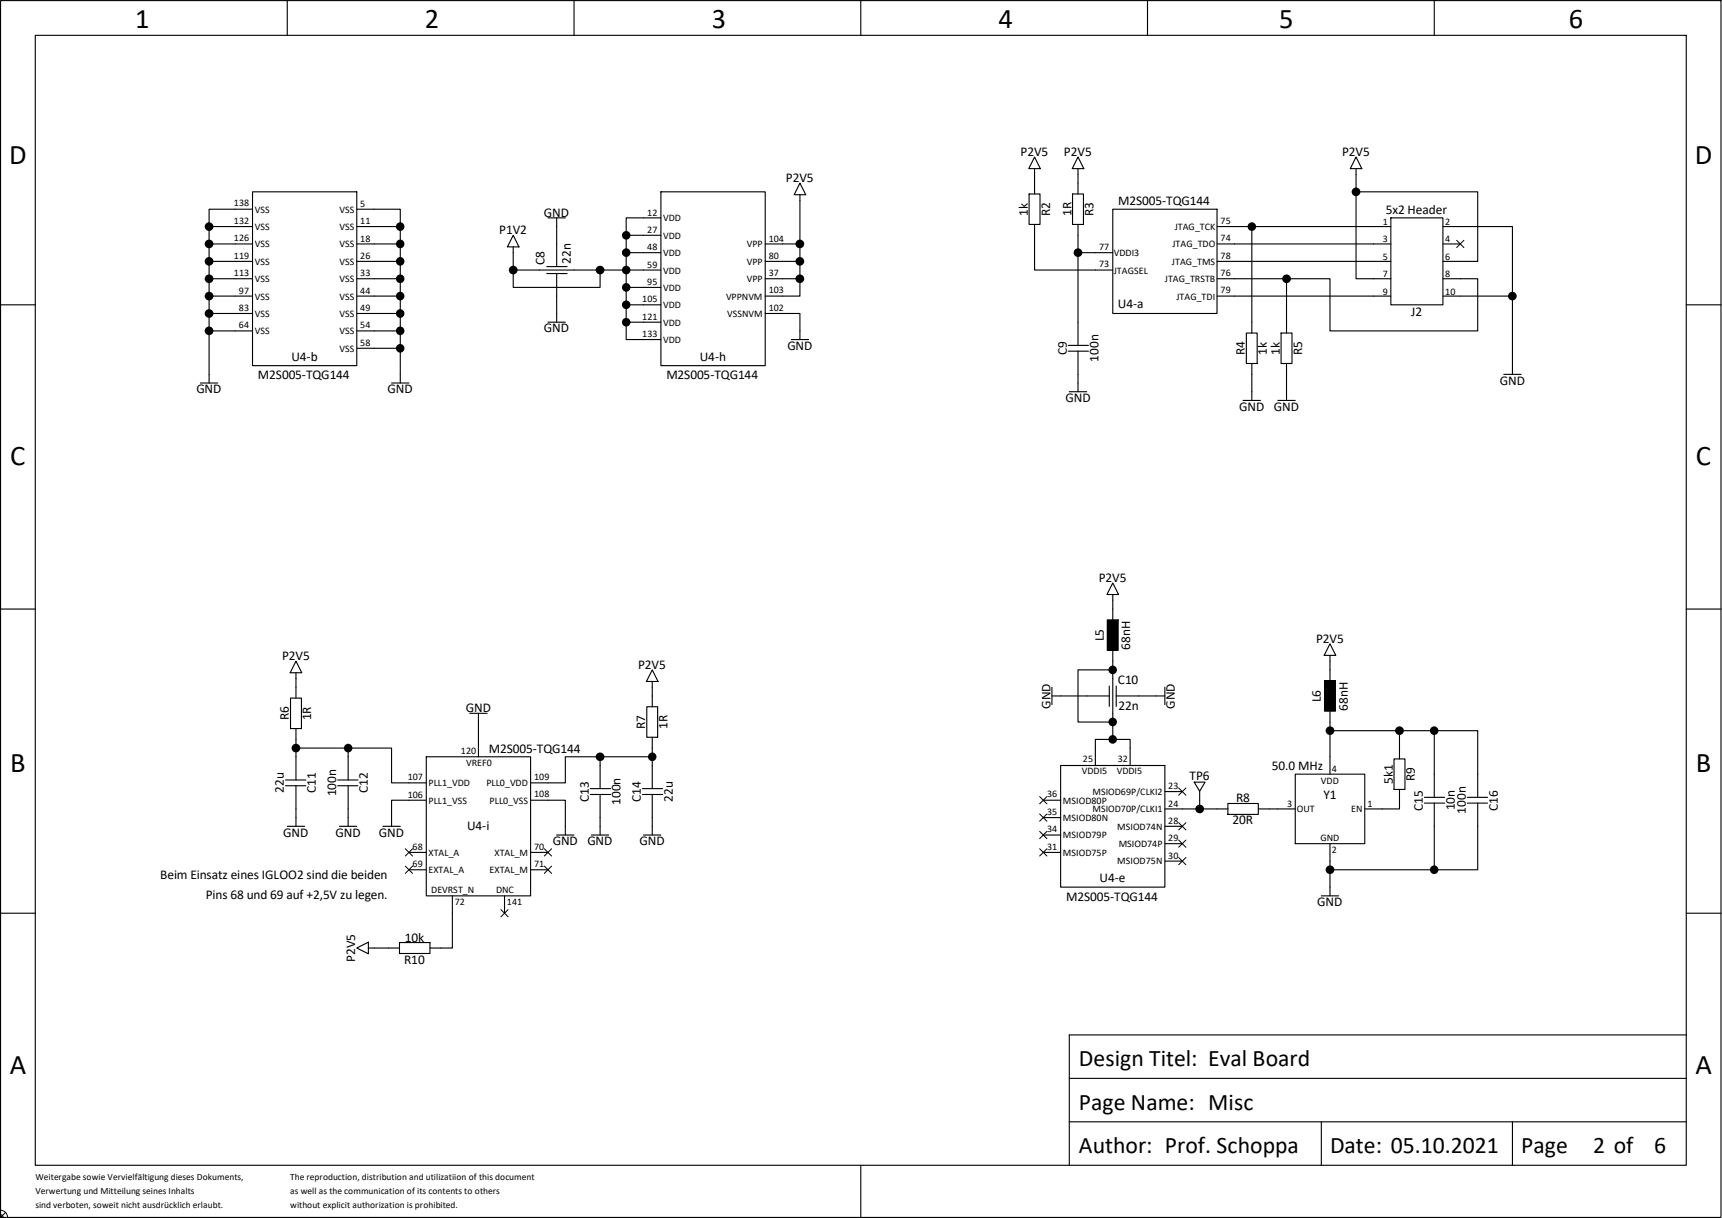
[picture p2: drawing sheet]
<svg xmlns="http://www.w3.org/2000/svg" width="297mm" height="210mm" viewBox="0 0 297 210" stroke-linecap="round" stroke-linejoin="round" font-family="sans-serif">
<g fill="none" stroke="#000" stroke-width=".19">
<path d="M.1 .1h296.7v209.8h-296.7zM6.1 6.1h284.7v194.8h-284.7zM49.5 .1v6M99 .1v6M148.5 .1v6M197.9 .1v6M247.4 .1v6M36.1 39.1v26.9M36.1 39.1h7.5M43.6 33.1h17.9v29.9h-17.9zM43.6 36.1h-7.5v3M61.5 36.1h7.5v3"/>
<path d="M61.5 39.1h7.5M69 39.1v26.9M94.5 37.6h3M96 37.6v8.4M114 33.1h18v29.9h-18zM114 37.6h-6v3M138 31.6l1 2h-2zM138 33.6v14.5M177.5 33.4h1.9v5.3h-1.9zM178.4 27.1l1 2h-2zM178.4 38.7v7.9h13.5M178.4 29.1v4.3"/>
<path d="M185 33.4h1.9v5.3h-1.9zM185.9 27.1l1 2h-2zM185.9 29.1v4.3M185.9 38.7v20.9M191.9 36.1h18v18h-18zM209.9 39.1h30M215.9 39.1v18.3M233.9 27.1l1 2h-2zM233.9 33.1v15h6M233.9 33.1h21v12h-6M233.9 29.1v4M239.9 37.6h9v15h-9z"/>
<path d="M248.9 39.1h12v12M.1 52.6h6M36.1 42.1h7.5M36.1 45.1h7.5M36.1 48.1h7.5M36.1 51.1h7.5M36.1 57.1h7.5M36.1 54.1h7.5M61.5 42.1h7.5M61.5 45.1h7.5M61.5 48.1h7.5M61.5 51.1h7.5"/>
<path d="M61.5 57.1h7.5M61.5 54.1h7.5M88.5 40.6l1 2h-2zM88.5 46.6v3h15v-3M88.5 42.6v4M88.5 46.6h25.5M94.3 46h3.5M94.3 47.2h3.5M94.5 55.6h3M96 47.2v8.4M108 55.6v2.9h6M108 52.6h6"/>
<path d="M108 55.6h6M108 43.6h6M108 40.6h6M108 49.6h6M108 40.6v15M132 54.1h6v4.4M132 42.1h6M132 45.1h6M132 48.1h6M136.5 58.5h3M138 48.1v3h-6M184.2 59.6h3.5"/>
<path d="M185.9 43.6h6M209.9 42.1h30M209.9 45.1h30M209.9 48.1h12M209.9 51.1h30M215 57.4h1.8v5.3h-1.8zM221 57.4h1.8v5.3h-1.8zM221.9 48.1h7.5v9h25.5v-9h-6M221.9 48.1v9.3M248.9 42.1h3M248.9 51.1h12M260.9 51.1v13.5"/>
<path d="M290.8 52.6h6M34.6 66h3M61.5 60.1h7.5M67.5 66h3M184.2 60.5h3.5M184.4 67.5h3M185.9 60.5v7M214.4 69h3M215.9 62.7v6.3M220.4 69h3M221.9 62.7v6.3M259.4 64.6h3"/>
<path d="M.1 105h6M51 114l1.1 2h-2zM51 116v4.4M112.5 115.5l1 2h-2zM112.5 117.5v4.4M181.4 118.5v3M191 106.9h1.9v5.2h-1.9zM191.3 118.3v3.5M191.9 100.5l1 2h-2zM191.9 115.5h-6v9h6M191.9 102.5v4.4M191.9 112.1v15.4"/>
<path d="M192.5 118.3v3.5M200.9 118.5v3M228.5 117.4h1.8v5.2h-1.8zM229.4 111l1 2h-2zM229.4 113v4.4M290.8 105h6M49.2 134.5h3.6M49.2 135.5h3.6M50.1 120.4h1.9v5.2h-1.9zM51 125.6v8.9M51 135.5v7M51 129h9"/>
<path d="M58.2 134.5h3.5M58.2 135.5h3.5M60 129h7.5v6h6M60 129v5.5M60 135.5v7M73.5 130.5h18v24h-18zM73.5 138h-6v4.5M81 123h3M82.5 123v7.5M91.5 138h6v6M101.8 136h3.5M101.8 137h3.5"/>
<path d="M103.5 130.5h-6v4.5h-6M103.5 130.5v5.5M103.5 137v7M103.5 130.5h9M110.8 136h3.5M110.8 137h3.5M111.6 121.9h1.8v5.2h-1.8zM112.5 127.1v8.9M112.5 137v7M179.9 138h3M181.4 120h9.9M182.9 132h18v21h-18z"/>
<path d="M191.9 127.5h-3v4.5M191.9 127.5h3v4.5M192.5 120h8.4M200.9 139.5h10.9M200.9 136.5h3M206 134.9h1.8l-.9 1.5zM206.9 136.4v3.1M211.8 138.5h5.2v1.9h-5.2zM217 139.5h6.4M223.4 133.5h12v12h-12zM229.4 122.6v10.9M229.4 126h18"/>
<path d="M240.4 130.9h1.9v5.2h-1.9zM241.4 136.1v3.4h-6M241.4 126v4.9M245.7 137.5h3.5M245.7 138.5h3.5M247.4 126h7.5v11.5M247.4 126v11.5M247.4 138.5v11.5M253.1 137.5h3.5M253.1 138.5h3.5M254.9 138.5v11.5h-7.5M.1 157.5h6"/>
<path d="M49.5 142.5h3.1M58.5 142.5h3M66 142.5h3M70.5 147h3M70.5 150h3M78 154.5v9h-3.8M87 154.5v3M91.5 147h3M91.5 150h3M96 144h3M102 144h3M111 144h3"/>
<path d="M179.9 144h3M179.9 141h3M179.9 147h3M200.9 142.5h3M200.9 145.5h3M200.9 148.5h3M227.9 154.5h3M229.4 145.5v9M229.4 150h18M290.8 157.5h6M61.5 163.5l2-1v2zM63.5 163.5h5.4"/>
<path d="M68.9 162.5h5.3v1.9h-5.3zM290.8 178.4h-106.4v22.5M184.4 193.4h106.4M184.4 185.9h106.4M227.9 193.4v7.5M260.9 193.4v7.5M148.5 200.9v9"/>
</g>
<g fill="#000">
<path d="M191 106.9h1.9v5.2h-1.9z" fill-rule="evenodd"/>
<path d="M228.5 117.4h1.8v5.2h-1.8z" fill-rule="evenodd"/>
<circle cx="36.1" cy="39.1" r=".75"/>
<circle cx="69" cy="39.1" r=".74"/>
<circle cx="215.9" cy="39.1" r=".74"/>
<circle cx="233.9" cy="33.1" r=".75"/>
<circle cx="36.1" cy="57" r=".75"/>
<circle cx="36.1" cy="54.1" r=".75"/>
<circle cx="36.1" cy="42.1" r=".75"/>
<circle cx="36.1" cy="51.1" r=".75"/>
<circle cx="36.1" cy="45.1" r=".75"/>
<circle cx="36.1" cy="48.1" r=".75"/>
<circle cx="69" cy="57" r=".74"/>
<circle cx="69" cy="45.1" r=".74"/>
<circle cx="69" cy="51.1" r=".74"/>
<circle cx="69" cy="54.1" r=".74"/>
<circle cx="69" cy="42.1" r=".74"/>
<circle cx="69" cy="48.1" r=".74"/>
<circle cx="88.5" cy="46.6" r=".75"/>
<circle cx="103.5" cy="46.6" r=".75"/>
<circle cx="108" cy="43.6" r=".74"/>
<circle cx="108" cy="46.6" r=".74"/>
<circle cx="108" cy="49.5" r=".74"/>
<circle cx="108" cy="55.6" r=".74"/>
<circle cx="108" cy="40.6" r=".74"/>
<circle cx="108" cy="52.6" r=".74"/>
<circle cx="138" cy="42.1" r=".75"/>
<circle cx="138" cy="45.1" r=".75"/>
<circle cx="138" cy="48.1" r=".75"/>
<circle cx="185.9" cy="43.6" r=".75"/>
<circle cx="221.9" cy="48.1" r=".75"/>
<circle cx="260.9" cy="51.1" r=".75"/>
<circle cx="69" cy="60.1" r=".74"/>
<circle cx="191.9" cy="115.5" r=".74"/>
<circle cx="51" cy="129" r=".75"/>
<circle cx="60" cy="129" r=".74"/>
<circle cx="103.5" cy="130.5" r=".75"/>
<circle cx="112.5" cy="130.5" r=".74"/>
<circle cx="191.9" cy="127.5" r=".74"/>
<circle cx="191.9" cy="124.5" r=".74"/>
<circle cx="206.9" cy="139.5" r=".75"/>
<circle cx="229.4" cy="126" r=".75"/>
<circle cx="241.4" cy="126" r=".75"/>
<circle cx="247.4" cy="126" r=".74"/>
<circle cx="229.4" cy="150" r=".75"/>
<circle cx="247.4" cy="150" r=".74"/>
</g>
<g fill="none" stroke="#000" stroke-width=".17">
<path d="M251.2 41.4l1.3 1.3M252.5 41.4l-1.3 1.3M179.3 137.4l1.3 1.2M180.6 137.4l-1.3 1.2M203.3 135.9l1.2 1.2M204.5 135.9l-1.2 1.2M69.9 149.3l1.3 1.3M69.9 146.4l1.3 1.2M71.2 149.3l-1.3 1.3M71.2 146.4l-1.3 1.2M86.4 156.8l1.2 1.3M87.6 156.8l-1.2 1.3"/>
<path d="M93.9 146.4l1.2 1.2M93.9 149.3l1.2 1.3M95.1 146.4l-1.2 1.2M95.1 149.3l-1.2 1.3M179.3 140.4l1.3 1.2M179.3 143.4l1.3 1.2M179.3 146.4l1.3 1.2M180.6 140.4l-1.3 1.2M180.6 143.4l-1.3 1.2M180.6 146.4l-1.3 1.2M203.3 141.9l1.2 1.2M203.3 144.8l1.2 1.3"/>
<path d="M203.3 147.9l1.2 1.2M204.5 141.9l-1.2 1.2M204.5 144.8l-1.2 1.3M204.5 147.9l-1.2 1.2M0 208.7a1.27 1.27 0 0 1 1.3 1.2v.1M0 209.4a.51 .51 0 0 1 .5 .5v.1M0 209.8l.2 .2M1 209l-1 1"/>
</g>
<g font-size="4.9">
<text x="23.3" y="4.8">1</text>
<text x="73.3" y="4.8">2</text>
<text x="122.8" y="4.8">3</text>
<text x="172.2" y="4.8">4</text>
<text x="220.6" y="4.8">5</text>
<text x="270.6" y="4.8">6</text>
<text x="1.6" y="28.3">D</text>
<text x="292.3" y="28.3">D</text>
<text x="1.8" y="80.2">C</text>
<text x="292.5" y="80.2">C</text>
<text x="1.8" y="133.2">B</text>
<text x="292.5" y="133.2">B</text>
<text x="1.7" y="185.1">A</text>
<text x="292.4" y="185.1">A</text>
</g>
<g font-size="4.1">
<text x="186.1" y="183.9">Design Titel: Eval Board</text>
<text x="186.1" y="191.3">Page Name: Misc</text>
<text x="186.1" y="198.8">Author: Prof. Schoppa</text>
<text x="229.4" y="198.8">Date: 05.10.2021</text>
<text x="262.4" y="198.8">Page</text>
<text x="274.8" y="198.8">2 of</text>
<text x="285.3" y="198.8">6</text>
</g>
<g font-size="2.3">
<text x="176" y="26.8">P2V5</text>
<text x="183.5" y="26.8">P2V5</text>
<text x="231.5" y="26.8">P2V5</text>
<text x="135.6" y="31.4">P2V5</text>
<text x="192.9" y="35.4">M2S005-TQG144</text>
<text x="86.1" y="40.3">P1V2</text>
<text x="93.8" y="37.3">GND</text>
<text x="177.3" y="37.2" transform="rotate(-90 177.3 37.2)">1k</text>
<text x="181.1" y="37.3" transform="rotate(-90 181.1 37.3)">R2</text>
<text x="184.8" y="37.3" transform="rotate(-90 184.8 37.3)">1R</text>
<text x="188.6" y="37.3" transform="rotate(-90 188.6 37.3)">R3</text>
<text x="239" y="36.9">5x2 Header</text>
<text x="93.9" y="45.7" transform="rotate(-90 93.9 45.7)">C8</text>
<text x="98.5" y="45.5" transform="rotate(-90 98.5 45.5)">22n</text>
<text x="192.8" y="53.2">U4-a</text>
<text x="93.8" y="57.3">GND</text>
<text x="243.4" y="54.4">J2</text>
<text x="44.5" y="65.4">M2S005-TQG144</text>
<text x="50.2" y="62.2">U4-b</text>
<text x="114.9" y="65.4">M2S005-TQG144</text>
<text x="120.7" y="62.2">U4-h</text>
<text x="135.8" y="60.3">GND</text>
<text x="184" y="61.3" transform="rotate(-90 184 61.3)">C9</text>
<text x="189.5" y="62.4" transform="rotate(-90 189.5 62.4)">100n</text>
<text x="214.7" y="61.3" transform="rotate(-90 214.7 61.3)">R4</text>
<text x="218.5" y="61.2" transform="rotate(-90 218.5 61.2)">1k</text>
<text x="220.7" y="61.2" transform="rotate(-90 220.7 61.2)">1k</text>
<text x="224.6" y="61.3" transform="rotate(-90 224.6 61.3)">R5</text>
<text x="33.9" y="67.8">GND</text>
<text x="66.8" y="67.8">GND</text>
<text x="183.8" y="69.3">GND</text>
<text x="213.7" y="70.8">GND</text>
<text x="219.7" y="70.8">GND</text>
<text x="258.7" y="66.3">GND</text>
<text x="189.5" y="100.3">P2V5</text>
<text x="48.6" y="113.8">P2V5</text>
<text x="190.4" y="110.6" transform="rotate(-90 190.4 110.6)">L5</text>
<text x="194.9" y="112" transform="rotate(-90 194.9 112)">68nH</text>
<text x="227" y="110.8">P2V5</text>
<text x="110.1" y="115.3">P2V5</text>
<text x="192.8" y="118">C10</text>
<text x="49.8" y="124.2" transform="rotate(-90 49.8 124.2)">R6</text>
<text x="53.7" y="124.2" transform="rotate(-90 53.7 124.2)">1R</text>
<text x="80.3" y="122.8">GND</text>
<text x="111.3" y="125.7" transform="rotate(-90 111.3 125.7)">R7</text>
<text x="115.1" y="125.7" transform="rotate(-90 115.1 125.7)">1R</text>
<text x="181.2" y="122.2" transform="rotate(-90 181.2 122.2)">GND</text>
<text x="192.9" y="122.5">22n</text>
<text x="202.7" y="122.2" transform="rotate(-90 202.7 122.2)">GND</text>
<text x="227.8" y="121.1" transform="rotate(-90 227.8 121.1)">L6</text>
<text x="232.5" y="122.5" transform="rotate(-90 232.5 122.5)">68nH</text>
<text x="84.3" y="129.8">M2S005-TQG144</text>
<text x="49" y="136.8" transform="rotate(-90 49 136.8)">22u</text>
<text x="54.5" y="136.8" transform="rotate(-90 54.5 136.8)">C11</text>
<text x="58" y="137.3" transform="rotate(-90 58 137.3)">100n</text>
<text x="63.5" y="136.8" transform="rotate(-90 63.5 136.8)">C12</text>
<text x="205.2" y="134.5">TP6</text>
<text x="219.4" y="132.8">50.0 MHz</text>
<text x="228.3" y="137.8">Y1</text>
<text x="240.2" y="135.2" transform="rotate(-90 240.2 135.2)">5k1</text>
<text x="244.1" y="134.7" transform="rotate(-90 244.1 134.7)">R9</text>
<text x="80.6" y="143.2">U4-i</text>
<text x="101.6" y="138.3" transform="rotate(-90 101.6 138.3)">C13</text>
<text x="107" y="138.8" transform="rotate(-90 107 138.8)">100n</text>
<text x="110.5" y="138.3" transform="rotate(-90 110.5 138.3)">C14</text>
<text x="116" y="138.3" transform="rotate(-90 116 138.3)">22u</text>
<text x="212.6" y="142.2">20R</text>
<text x="213.2" y="138.3">R8</text>
<text x="245.4" y="139.8" transform="rotate(-90 245.4 139.8)">C15</text>
<text x="250.9" y="139.7" transform="rotate(-90 250.9 139.7)">10n</text>
<text x="252.8" y="140.3" transform="rotate(-90 252.8 140.3)">100n</text>
<text x="258.3" y="139.8" transform="rotate(-90 258.3 139.8)">C16</text>
<text x="48.9" y="144.3">GND</text>
<text x="57.9" y="144.3">GND</text>
<text x="65.4" y="144.3">GND</text>
<text x="95.3" y="145.8">GND</text>
<text x="101.3" y="145.8">GND</text>
<text x="110.3" y="145.8">GND</text>
<text x="27.6" y="151.6">Beim Einsatz eines IGLOO2 sind die beiden</text>
<text x="35.5" y="155">Pins 68 und 69 auf +2,5V zu legen.</text>
<text x="183.9" y="155.3">M2S005-TQG144</text>
<text x="189.7" y="152.1">U4-e</text>
<text x="227.2" y="156.3">GND</text>
<text x="61.3" y="165.9" transform="rotate(-90 61.3 165.9)">P2V5</text>
<text x="69.7" y="166.2">R10</text>
<text x="69.8" y="162.3">10k</text>
</g>
<g font-size="1.7">
<text x="40.3" y="35.6">138</text>
<text x="62.1" y="35.6">5</text>
<text x="40.3" y="41.6">126</text>
<text x="40.3" y="38.7">132</text>
<text x="43.9" y="39.7">VSS</text>
<text x="43.9" y="36.7">VSS</text>
<text x="58.5" y="39.7">VSS</text>
<text x="58.5" y="36.7">VSS</text>
<text x="62.1" y="41.7">18</text>
<text x="62.1" y="38.7">11</text>
<text x="111.6" y="37.2">12</text>
<text x="111.6" y="40.2">27</text>
<text x="114.4" y="41.1">VDD</text>
<text x="114.4" y="38.1">VDD</text>
<text x="132.6" y="41.7">104</text>
<text x="202.6" y="39.7">JTAG_TCK</text>
<text x="210.5" y="41.6">74</text>
<text x="210.5" y="38.6">75</text>
<text x="238.5" y="41.8">3</text>
<text x="238.5" y="38.8">1</text>
<text x="249.3" y="38.8">2</text>
<text x="249.3" y="41.8">4</text>
<text x="40.3" y="47.6">113</text>
<text x="40.3" y="44.7">119</text>
<text x="43.9" y="42.7">VSS</text>
<text x="43.9" y="45.7">VSS</text>
<text x="58.5" y="45.7">VSS</text>
<text x="58.5" y="42.7">VSS</text>
<text x="62.1" y="47.7">33</text>
<text x="62.1" y="44.7">26</text>
<text x="111.6" y="46.1">59</text>
<text x="111.6" y="43.1">48</text>
<text x="114.4" y="44.2">VDD</text>
<text x="114.4" y="47.2">VDD</text>
<text x="128.8" y="42.7">VPP</text>
<text x="128.8" y="45.7">VPP</text>
<text x="132.6" y="47.7">37</text>
<text x="132.6" y="44.6">80</text>
<text x="189.6" y="46.1">73</text>
<text x="189.6" y="43.1">77</text>
<text x="192.1" y="47.2">JTAGSEL</text>
<text x="192.1" y="44.2">VDDI3</text>
<text x="202.1" y="45.7">JTAG_TMS</text>
<text x="202.2" y="42.7">JTAG_TDO</text>
<text x="210.5" y="44.6">78</text>
<text x="210.5" y="47.6">76</text>
<text x="238.5" y="44.8">5</text>
<text x="238.5" y="47.8">7</text>
<text x="249.3" y="44.8">6</text>
<text x="249.3" y="47.8">8</text>
<text x="41.2" y="53.6">83</text>
<text x="41.2" y="50.7">97</text>
<text x="43.9" y="48.6">VSS</text>
<text x="43.9" y="51.6">VSS</text>
<text x="58.5" y="48.6">VSS</text>
<text x="58.5" y="51.6">VSS</text>
<text x="62.1" y="50.7">44</text>
<text x="62.1" y="53.6">49</text>
<text x="110.8" y="52.2">105</text>
<text x="111.6" y="49.1">95</text>
<text x="114.4" y="53.2">VDD</text>
<text x="114.4" y="50.2">VDD</text>
<text x="125.2" y="51.6">VPPNVM</text>
<text x="128.8" y="48.6">VPP</text>
<text x="132.6" y="53.6">102</text>
<text x="132.6" y="50.6">103</text>
<text x="200.9" y="48.6">JTAG_TRSTB</text>
<text x="202.9" y="51.6">JTAG_TDI</text>
<text x="210.5" y="50.6">79</text>
<text x="238.5" y="50.8">9</text>
<text x="249.3" y="50.8">10</text>
<text x="41.2" y="56.6">64</text>
<text x="43.9" y="54.7">VSS</text>
<text x="43.9" y="57.7">VSS</text>
<text x="58.5" y="57.7">VSS</text>
<text x="58.5" y="54.7">VSS</text>
<text x="62.1" y="56.6">54</text>
<text x="62.1" y="59.6">58</text>
<text x="110.8" y="58.2">133</text>
<text x="110.8" y="55.2">121</text>
<text x="114.4" y="56.1">VDD</text>
<text x="114.4" y="59.1">VDD</text>
<text x="125.4" y="54.7">VSSNVM</text>
<text x="58.5" y="60.7">VSS</text>
<text x="79.5" y="130">120</text>
<text x="186.8" y="131.3">25</text>
<text x="192.8" y="131.3">32</text>
<text x="70.3" y="134.6">107</text>
<text x="70.3" y="137.6">106</text>
<text x="73.9" y="135.6">PLL1_VDD</text>
<text x="80.4" y="132">VREF0</text>
<text x="83.9" y="135.6">PLL0_VDD</text>
<text x="92.1" y="134.6">109</text>
<text x="92.1" y="137.5">108</text>
<text x="180.6" y="137.5">36</text>
<text x="186.6" y="133.5">VDDI5</text>
<text x="188.4" y="137.1">MSIOD69P/CLKI2</text>
<text x="192.6" y="133.5">VDDI5</text>
<text x="201.5" y="136.1">23</text>
<text x="227.8" y="135.1">VDD</text>
<text x="229.7" y="133.1">4</text>
<text x="73.9" y="138.6">PLL1_VSS</text>
<text x="84.5" y="138.6">PLL0_VSS</text>
<text x="180.6" y="140.6">35</text>
<text x="180.6" y="143.5">34</text>
<text x="183.3" y="141.6">MSIOD80N</text>
<text x="183.3" y="138.6">MSIOD80P</text>
<text x="188.4" y="140.1">MSIOD70P/CLKI1</text>
<text x="192.7" y="143.1">MSIOD74N</text>
<text x="201.5" y="139.1">24</text>
<text x="201.5" y="142.1">28</text>
<text x="222" y="139.1">3</text>
<text x="223.7" y="140.1">OUT</text>
<text x="233" y="140.1">EN</text>
<text x="235.8" y="139.1">1</text>
<text x="71.2" y="149.6">69</text>
<text x="71.2" y="146.6">68</text>
<text x="73.9" y="147.6">XTAL_A</text>
<text x="85.3" y="147.6">XTAL_M</text>
<text x="92.1" y="146.5">70</text>
<text x="92.1" y="149.6">71</text>
<text x="180.6" y="146.6">31</text>
<text x="183.3" y="147.6">MSIOD75P</text>
<text x="183.3" y="144.6">MSIOD79P</text>
<text x="192.7" y="149.1">MSIOD75N</text>
<text x="193" y="146">MSIOD74P</text>
<text x="201.5" y="148.1">30</text>
<text x="201.5" y="145.1">29</text>
<text x="227.8" y="145">GND</text>
<text x="229.7" y="147">2</text>
<text x="73.9" y="150.6">EXTAL_A</text>
<text x="74.4" y="154">DEVRST_N</text>
<text x="78.4" y="156">72</text>
<text x="84.5" y="150.6">EXTAL_M</text>
<text x="85.6" y="154">DNC</text>
<text x="87.4" y="156">141</text>
</g>
<g font-size="1.6">
<text x="6.1" y="203.5">Weitergabe sowie Vervielfältigung dieses Dokuments,</text>
<text x="50" y="203.5">The reproduction, distribution and utilizatiion of this document</text>
<text x="6.1" y="205.9">Verwertung und Mitteilung seines Inhalts</text>
<text x="6.1" y="208.3">sind verboten, soweit nicht ausdrücklich erlaubt.</text>
<text x="50" y="205.9">as well as the communication of its contents to others</text>
<text x="50" y="208.3">without explicit authorization is prohibited.</text>
</g>
</svg>
